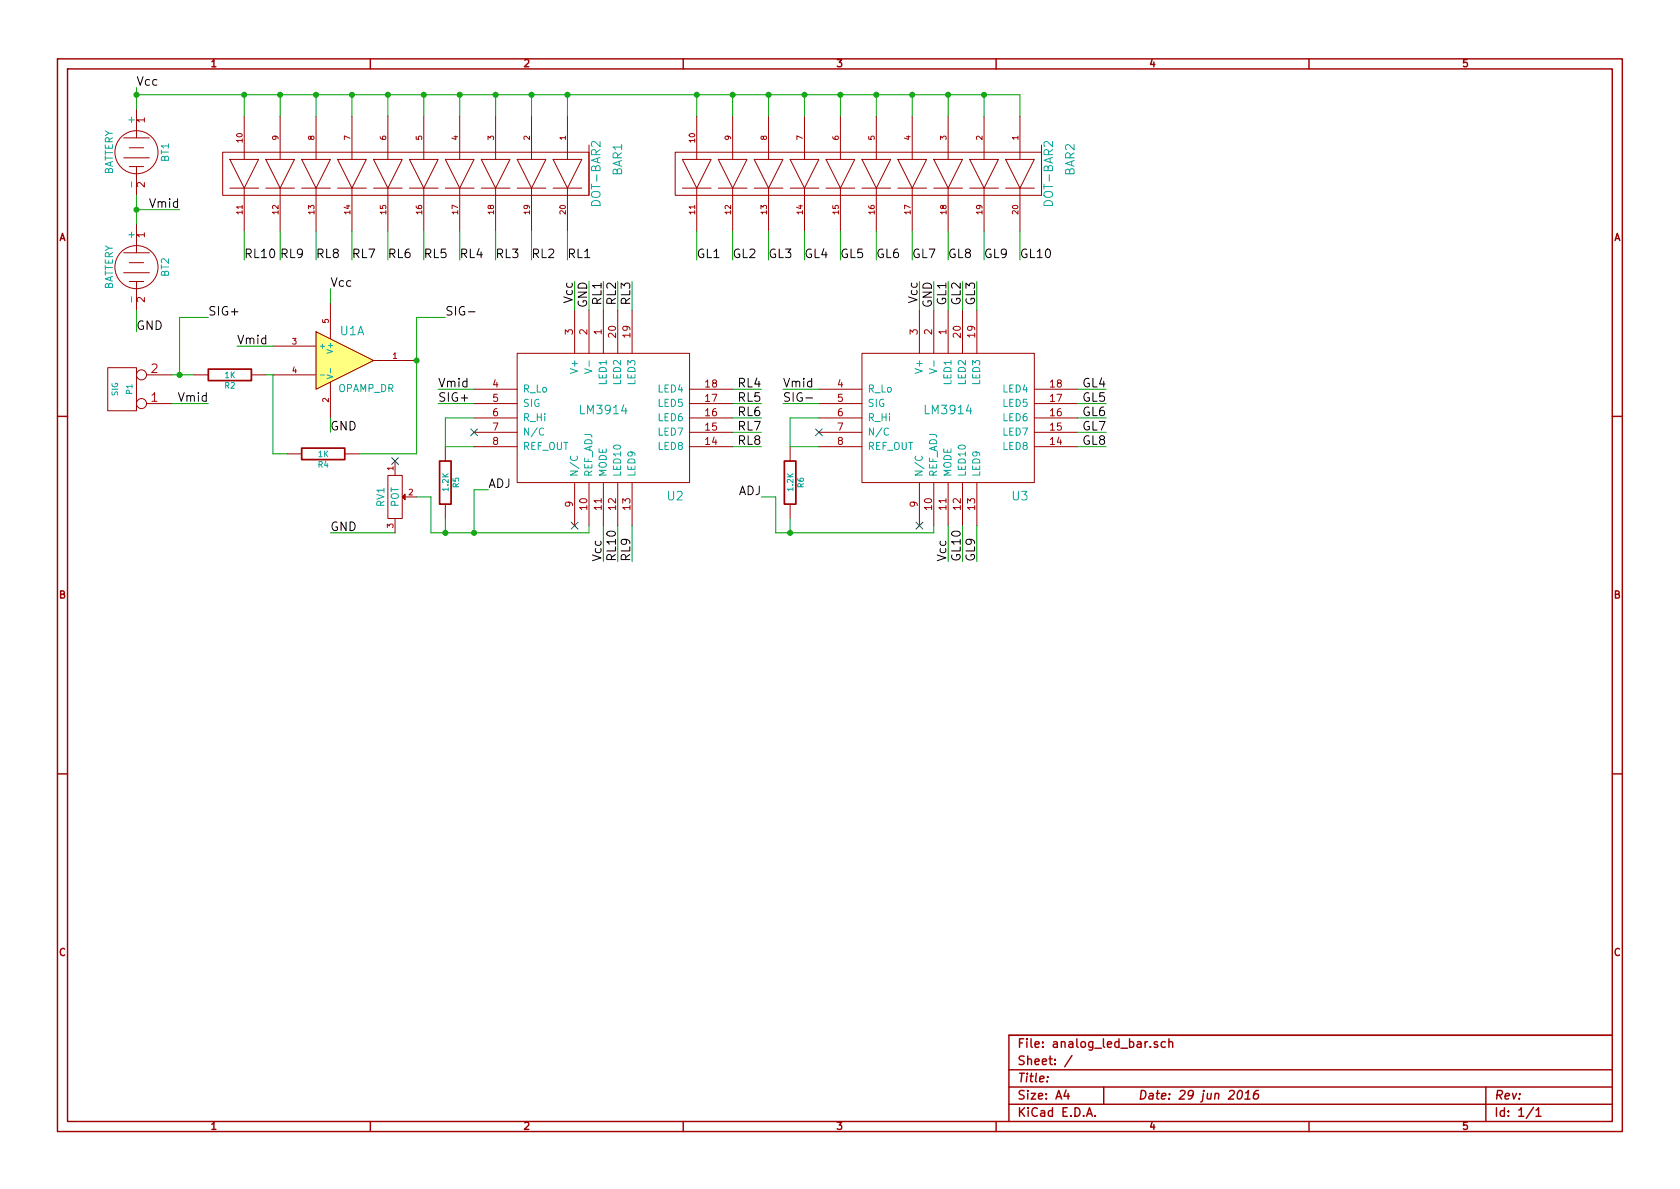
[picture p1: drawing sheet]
<svg xmlns="http://www.w3.org/2000/svg" width="297mm" height="210mm" viewBox="0 0 297 210" stroke-linecap="round" stroke-linejoin="round" font-family="sans-serif">
<g fill="none" stroke="#a00000" stroke-width=".25">
<path d="M10.2 10.4h276.6v189.7h-276.6zM11.9 12.2h273.2v186.1h-273.2zM65.5 10.4v1.8M120.8 10.4v1.8M176.1 10.4v1.8M231.4 10.4v1.8M10.2 73.6h1.7M285.1 73.6h1.7M10.2 136.8h1.7M285.1 136.8h1.7M65.5 198.3v1.8M120.8 198.3v1.8"/>
<path d="M176.1 198.3v1.8M178.4 189.2h106.7M178.4 195.3h106.7M178.4 192.2h106.7M185.2 190.4v.1M188.5 192.8l-.4 1h1M188.8 193.3v1.1M189.5 186.7l-1.3 1.9M192.1 197.4l.5-1.5 .5 1.5M192.3 197h.7M193.6 197.3v.1M195.1 192.2v3.1"/>
<path d="M204.6 184.3l-.3-.1-.2 .2v.2l.5 .2v.3h-.5M206 184.3a.48 .48 0 0 0-.6 0v.8l.2 .1 .4-.1M206.7 184.3h.1a.36 .36 0 0 1 .5 .1v.8M206.7 183.7v1.5M219 193l.4-.2a.88 .88 0 0 1-.4 1.6l-.2-.3a1.19 1.19 0 0 1 .2-1.1zM220.1 194.4h.9M220.2 193.3l.6-.5-.2 1.6M222.5 192.8a.72 .72 0 0 0-.8 .7l-.1 .6 .3 .3 .5-.2 .1-.6a.49 .49 0 0 0-.9 .1M231.4 198.3v1.8M262.7 192.2v6.1M271.1 195.8l-1.3 2M271.6 196.3l.4-.4v1.5"/>
<path d="M271.6 197.4h.9M285.1 183.1h-106.7v15.2"/>
</g>
<g fill="none" stroke="#a00000" stroke-width=".18">
<path d="M24.1 19.3v5.1M21.9 24.4h4.5M21.9 27.9h4.5M22.9 26.1h2.5M22.9 29.5h2.5M24.1 29.5v5M24.1 39.6v5.1M39.4 26.9h64.7v7.6h-64.7zM40.6 33.3h5.1M40.6 28.2h5.1l-2.5 5.1zM43.2 20.6v7.6M43.2 33.3v7.6"/>
<path d="M47 33.3h5.1M47 28.2h5.1l-2.6 5.1zM49.5 20.6v7.6M49.5 33.3v7.6M53.3 33.3h5.1M53.3 28.2h5.1l-2.5 5.1zM55.9 20.6v7.6M55.9 33.3v7.6M59.7 33.3h5.1M59.7 28.2h5.1l-2.6 5.1zM62.2 20.6v7.6M62.2 33.3v7.6"/>
<path d="M66 33.3h5.1M66 28.2h5.1l-2.5 5.1zM68.6 20.6v7.6M68.6 33.3v7.6M72.4 33.3h5.1M72.4 28.2h5.1l-2.6 5.1zM74.9 20.6v7.6M74.9 33.3v7.6M78.7 33.3h5.1M78.7 28.2h5.1l-2.5 5.1zM81.3 20.6v7.6M81.3 33.3v7.6"/>
<path d="M85.1 33.3h5.1M85.1 28.2h5.1l-2.6 5.1zM87.6 20.6v7.6M87.6 33.3v7.6M91.4 33.3h5.1M91.4 28.2h5.1l-2.5 5.1zM94 20.6v7.6M94 33.3v7.6M97.8 33.3h5.1M97.8 28.2h5.1l-2.6 5.1zM100.3 20.6v7.6M100.3 33.3v7.6"/>
<path d="M104.1 25.6v8.9zM119.4 26.9h64.7v7.6h-64.7zM120.6 33.3h5.1M120.6 28.2h5.1l-2.5 5.1zM123.2 20.6v7.6M123.2 33.3v7.6M127 33.3h5.1M127 28.2h5.1l-2.6 5.1zM129.5 20.6v7.6M129.5 33.3v7.6M133.3 33.3h5.1M133.3 28.2h5.1l-2.5 5.1z"/>
<path d="M135.9 20.6v7.6M135.9 33.3v7.6M139.7 33.3h5.1M139.7 28.2h5.1l-2.6 5.1zM142.2 20.6v7.6M142.2 33.3v7.6M146 33.3h5.1M146 28.2h5.1l-2.5 5.1zM148.6 20.6v7.6M148.6 33.3v7.6M152.4 33.3h5.1M152.4 28.2h5.1l-2.6 5.1z"/>
<path d="M154.9 20.6v7.6M154.9 33.3v7.6M158.7 33.3h5.1M158.7 28.2h5.1l-2.5 5.1zM161.3 20.6v7.6M161.3 33.3v7.6M165.1 33.3h5.1M165.1 28.2h5.1l-2.6 5.1zM167.6 20.6v7.6M167.6 33.3v7.6M171.4 33.3h5.1M171.4 28.2h5.1l-2.5 5.1z"/>
<path d="M174 20.6v7.6M174 33.3v7.6M177.8 33.3h5.1M177.8 28.2h5.1l-2.6 5.1zM180.3 20.6v7.6M180.3 33.3v7.6M184.1 25.6v8.9zM21.9 44.7h4.5M21.9 48.2h4.5M22.9 46.5h2.5M22.9 49.8h2.5M24.1 49.8v5.1"/>
<path d="M55.9 58.7l10.1 5-10.1 5.1zM58.4 53.6v6.3M101.6 54.9v7.6M104.1 54.9v7.6M106.7 54.9v7.6M109.2 54.9v7.6M111.8 54.9v7.6M162.6 54.9v7.6M165.1 54.9v7.6M167.6 54.9v7.6M170.2 54.9v7.6M172.7 54.9v7.6"/>
<path d="M19 65h5.1v7.6h-5.1zM25.9 71.4h4.6M25.9 66.3h4.6M34.3 66.3h2.5M44.4 66.3h2.6M48.3 61.2h7.6M48.3 66.3h7.6M58.4 67.6v6.3M66 63.7h7.7M78.7 79v2.5M83.8 68.8h7.6M83.8 71.4h7.6"/>
<path d="M83.8 73.9h7.6M83.8 76.4h7.6M83.8 79h7.6M91.4 62.5h30.5v22.8h-30.5zM121.9 68.8h7.6M121.9 71.4h7.6M121.9 73.9h7.6M121.9 76.4h7.6M121.9 79h7.6M139.7 79v2.5M144.8 68.8h7.6M144.8 71.4h7.6"/>
<path d="M144.8 73.9h7.6M144.8 76.4h7.6M144.8 79h7.6M152.4 62.5h30.5v22.8h-30.5zM182.9 68.8h7.6M182.9 71.4h7.6M182.9 73.9h7.6M182.9 76.4h7.6M182.9 79h7.6M50.8 80.3h2.5M61 80.3h2.5M68.6 84.1h2.5v7.6h-2.5z"/>
<path d="M69.8 81.5v2.6M69.8 91.7v2.5M71.6 87.9h2.1M78.7 89.1v2.6M101.6 85.3v7.7M104.1 85.3v7.7M106.7 85.3v7.7M109.2 85.3v7.7M111.8 85.3v7.7M139.7 89.1v2.6M162.6 85.3v7.7M165.1 85.3v7.7"/>
<path d="M167.6 85.3v7.7M170.2 85.3v7.7M172.7 85.3v7.7"/>
<circle cx="24.1" cy="26.9" r="3.8"/>
<circle cx="24.1" cy="47.2" r="3.8"/>
<circle cx="25" cy="66.3" r=".89"/>
<circle cx="25" cy="71.4" r=".89"/>
</g>
<path d="M56.6 66.3h.8M57.8 66.3l1 .3-1 .3M58.4 65.2v.7M96.1 75.8a.5 .5 0 0 0-.6 0 .5 .5 0 0 0-.1 .6 .45 .45 0 0 0 .2 .5 .45 .45 0 0 0 .5-.1M103.4 65.2l1.2 .4-1.2 .4M104.2 63.8v1M157.1 75.8a.5 .5 0 0 0-.6 0 .5 .5 0 0 0-.2 .6 .45 .45 0 0 0 .2 .5 .45 .45 0 0 0 .6-.1M164.3 65.2l1.3 .4-1.3 .4M165.1 63.8v1M101 80.7a.5 .5 0 0 0 0 .6 .5 .5 0 0 0 .6 .1 .45 .45 0 0 0 .5-.2 .45 .45 0 0 0-.1-.5M161.9 80.7a.5 .5 0 0 0 0 .6 .5 .5 0 0 0 .6 .1 .45 .45 0 0 0 .5-.2 .45 .45 0 0 0-.1-.5" fill="none" stroke="#00a0a0" stroke-width=".18"/>
<path d="M55.9 58.7l10.1 5-10.1 5.1z" fill="#ffff80" stroke="#ffff80" stroke-width=".25"/>
<path d="M36.8 65.3h7.6v2h-7.6zM53.3 79.2h7.7v2.1h-7.7zM77.7 81.5h2.1v7.6h-2.1zM138.7 81.5h2v7.6h-2z" fill="none" stroke="#a00000" stroke-width=".3"/>
<path d="M82.8 55.1h1.2M142.5 70.4h1.2" fill="none" stroke="#000" stroke-width=".18"/>
<g fill="none" stroke="#00a000" stroke-width=".18">
<path d="M24.1 15.5v3.8M24.1 16.8h156.2v3.8M43.2 16.8v3.8M49.5 16.8v3.8M55.9 16.8v3.8M62.2 16.8v3.8M68.6 16.8v3.8M74.9 16.8v3.8M81.3 16.8v3.8M87.6 16.8v3.8M94 16.8v3.8M100.3 16.8v3.8"/>
<path d="M123.2 16.8v3.8M129.5 16.8v3.8M135.9 16.8v3.8M142.2 16.8v3.8M148.6 16.8v3.8M154.9 16.8v3.8M161.3 16.8v3.8M167.6 16.8v3.8M174 16.8v3.8M24.1 34.5v5.1M24.1 37.1h7.6M24.1 54.9v3.8"/>
<path d="M36.8 56.1h-5.1v10.2M43.2 40.9v5.1M49.5 40.9v5.1M55.9 40.9v5.1M58.4 51v2.6M62.2 40.9v5.1M68.6 40.9v5.1M74.9 40.9v5.1M78.7 56.1h-5v24.2h-10.2M81.3 40.9v5.1M87.6 40.9v5.1M94 40.9v5.1"/>
<path d="M100.3 40.9v5.1M101.6 49.8v5.1M104.1 49.8v5.1M106.7 49.8v5.1M109.2 49.8v5.1M111.8 49.8v5.1M123.2 40.9v5.1M129.5 40.9v5.1M135.9 40.9v5.1M142.2 40.9v5.1M148.6 40.9v5.1M154.9 40.9v5.1"/>
<path d="M161.3 40.9v5.1M162.6 49.8v5.1M165.1 49.8v5.1M167.6 40.9v5.1M167.6 49.8v5.1M170.2 49.8v5.1M172.7 49.8v5.1M174 40.9v5.1M180.3 40.9v5.1M30.5 71.4h6.3M30.5 66.3h3.8M41.9 61.2h6.4"/>
<path d="M47 66.3h1.3v14h2.5M77.5 71.4h6.3M77.5 68.8h6.3M83.8 73.9h-5.1v5.1h5.1M129.5 71.4h5.1M129.5 79h5.1M129.5 68.8h5.1M129.5 73.9h5.1M129.5 76.4h5.1M138.4 71.4h6.4M138.4 68.8h6.4M144.8 73.9h-5.1v5.1h5.1"/>
<path d="M190.5 71.4h5.1M190.5 79h5.1M190.5 68.8h5.1M190.5 73.9h5.1M190.5 76.4h5.1M58.4 94.2h11.4M73.7 87.9h2.5v6.3h27.9v-1.2M78.7 91.7v2.5M86.4 86.6h-2.6v7.6M106.7 93v6.3M109.2 93v6.3M111.8 93v6.3"/>
<path d="M134.6 87.9h2.6v6.3h27.9v-1.2M139.7 91.7v2.5M167.6 93v6.3M170.2 93v6.3M172.7 93v6.3"/>
</g>
<g fill="#00a000" stroke="#00a000" stroke-width=".25">
<circle cx="24.1" cy="37.1" r=".41"/>
<circle cx="24.1" cy="16.8" r=".41"/>
<circle cx="174" cy="16.8" r=".41"/>
<circle cx="167.6" cy="16.8" r=".41"/>
<circle cx="161.3" cy="16.8" r=".41"/>
<circle cx="154.9" cy="16.8" r=".41"/>
<circle cx="148.6" cy="16.8" r=".41"/>
<circle cx="142.2" cy="16.8" r=".41"/>
<circle cx="135.9" cy="16.8" r=".41"/>
<circle cx="129.5" cy="16.8" r=".41"/>
<circle cx="123.2" cy="16.8" r=".41"/>
<circle cx="100.3" cy="16.8" r=".41"/>
<circle cx="94" cy="16.8" r=".41"/>
<circle cx="87.6" cy="16.8" r=".41"/>
<circle cx="81.3" cy="16.8" r=".41"/>
<circle cx="74.9" cy="16.8" r=".41"/>
<circle cx="68.6" cy="16.8" r=".41"/>
<circle cx="62.2" cy="16.8" r=".41"/>
<circle cx="55.9" cy="16.8" r=".41"/>
<circle cx="49.5" cy="16.8" r=".41"/>
<circle cx="43.2" cy="16.8" r=".41"/>
<circle cx="31.7" cy="66.3" r=".41"/>
<circle cx="73.7" cy="63.7" r=".41"/>
<circle cx="78.7" cy="94.2" r=".41"/>
<circle cx="139.7" cy="94.2" r=".41"/>
<circle cx="83.8" cy="94.2" r=".41"/>
</g>
<path d="M71.1 87.9l.5-.5v1z" fill="#a00000" stroke="#a00000" stroke-width=".18"/>
<path d="M83.2 75.8l1.2 1.3M84.4 75.8l-1.2 1.3M144.2 75.8l1.2 1.3M145.4 75.8l-1.2 1.3M69.2 80.9l1.3 1.2M70.5 80.9l-1.3 1.2M101 92.3l1.2 1.3M102.2 92.3l-1.2 1.3M162 92.3l1.2 1.3M163.2 92.3l-1.2 1.3" fill="none" stroke="#0000c0" stroke-width=".18"/>
<g font-size="2.1">
<text x="24.1" y="15.2">Vcc</text>
<text x="26.6" y="36.8">Vmid</text>
<text x="43.2" y="45.7">RL10 RL9</text>
<text x="55.9" y="45.7">RL8</text>
<text x="62.2" y="45.7">RL7</text>
<text x="68.6" y="45.7">RL6</text>
<text x="74.9" y="45.7">RL5</text>
<text x="81.3" y="45.7">RL4</text>
<text x="87.6" y="45.7">RL3</text>
<text x="94" y="45.7">RL2</text>
<text x="100.3" y="45.7">RL1</text>
<text x="123.2" y="45.7">GL1</text>
<text x="129.5" y="45.7">GL2</text>
<text x="135.9" y="45.7">GL3</text>
<text x="142.2" y="45.7">GL4</text>
<text x="148.6" y="45.7">GL5</text>
<text x="154.9" y="45.7">GL6</text>
<text x="161.3" y="45.7">GL7</text>
<text x="167.6" y="45.7">GL8</text>
<text x="174" y="45.7">GL9</text>
<text x="180.3" y="45.7">GL10</text>
<text x="58.4" y="50.8">Vcc</text>
<text x="101.3" y="53.6" transform="rotate(-90 101.3 53.6)">Vcc</text>
<text x="106.4" y="53.8" transform="rotate(-90 106.4 53.8)">RL1</text>
<text x="109" y="53.8" transform="rotate(-90 109 53.8)">RL2</text>
<text x="111.5" y="53.8" transform="rotate(-90 111.5 53.8)">RL3</text>
<text x="162.3" y="53.6" transform="rotate(-90 162.3 53.6)">Vcc</text>
<text x="167.4" y="53.9" transform="rotate(-90 167.4 53.9)">GL1</text>
<text x="169.9" y="53.9" transform="rotate(-90 169.9 53.9)">GL2</text>
<text x="172.5" y="53.9" transform="rotate(-90 172.5 53.9)">GL3</text>
<text x="24.1" y="58.4">GND</text>
<text x="36.8" y="55.9">SIG+</text>
<text x="78.7" y="55.9">SIG-</text>
<text x="103.9" y="54.5" transform="rotate(-90 103.9 54.5)">GND</text>
<text x="164.8" y="54.5" transform="rotate(-90 164.8 54.5)">GND</text>
<text x="41.9" y="61">Vmid</text>
<text x="31.6" y="71.1">Vmid</text>
<text x="77.5" y="68.6">Vmid</text>
<text x="77.5" y="71.1">SIG+</text>
<text x="130.6" y="68.6">RL4</text>
<text x="130.6" y="71.1">RL5</text>
<text x="138.4" y="68.6">Vmid</text>
<text x="138.4" y="71.1">SIG-</text>
<text x="191.4" y="68.6">GL4</text>
<text x="191.4" y="71.1">GL5</text>
<text x="130.6" y="73.7">RL6</text>
<text x="130.6" y="76.2">RL7</text>
<text x="191.4" y="73.7">GL6</text>
<text x="191.4" y="76.2">GL7</text>
<text x="130.6" y="78.7">RL8</text>
<text x="191.4" y="78.7">GL8</text>
<text x="86.4" y="86.4">ADJ</text>
<text x="130.4" y="87.6">ADJ</text>
<text x="58.4" y="94">GND</text>
<text x="106.4" y="99.3" transform="rotate(-90 106.4 99.3)">Vcc</text>
<text x="109" y="99.3" transform="rotate(-90 109 99.3)">RL10</text>
<text x="111.5" y="99.3" transform="rotate(-90 111.5 99.3)">RL9</text>
<text x="167.4" y="99.3" transform="rotate(-90 167.4 99.3)">Vcc</text>
<text x="169.9" y="99.3" transform="rotate(-90 169.9 99.3)">GL10</text>
<text x="172.5" y="99.3" transform="rotate(-90 172.5 99.3)">GL9</text>
</g>
<g font-size="2.1" fill="#00a0a0">
<text x="110.1" y="31.1" transform="rotate(-90 110.1 31.1)">BAR1</text>
<text x="190.1" y="31.1" transform="rotate(-90 190.1 31.1)">BAR2</text>
<text x="106.2" y="36.2" transform="rotate(-90 106.2 36.2)">DOT-BAR2</text>
<text x="186.3" y="36.2" transform="rotate(-90 186.3 36.2)">DOT-BAR2</text>
<text x="60.1" y="59.4">U1A</text>
<text x="102.8" y="73.3">LM3914</text>
<text x="163.8" y="73.3">LM3914</text>
<text x="118" y="88.6">U2</text>
<text x="179" y="88.6">U3</text>
</g>
<g font-size="2.1" fill="#a00000">
<text x="26.7" y="71.1">1</text>
<text x="26.7" y="66">2</text>
<text x="179.9" y="185.4">File: analog_led_bar.sch</text>
<text x="179.9" y="191.5">Title:</text>
<text x="179.9" y="188.4">Sheet: /</text>
<text x="179.9" y="197.6">KiCad E.D.A.</text>
<text x="179.9" y="194.5">Size: A4</text>
<text x="201.2" y="194.5">Date: 29 jun 2016</text>
<text x="264.2" y="194.5">Rev:</text>
<text x="264.2" y="197.6">Id: 1/1</text>
</g>
<text font-size="2.1" fill="#00a000" x="58.4" y="76.2">GND</text>
<g font-size="1.8" fill="#a00000">
<text x="37.3" y="11.9">1</text>
<text x="92.7" y="11.9">2</text>
<text x="148" y="11.9">3</text>
<text x="203.3" y="11.9">4</text>
<text x="258.6" y="11.9">5</text>
<text x="25.7" y="21.7" transform="rotate(-90 25.7 21.7)">1</text>
<text x="25.7" y="33.1" transform="rotate(-90 25.7 33.1)">2</text>
<text x="10.4" y="42.7">A</text>
<text x="25.7" y="42" transform="rotate(-90 25.7 42)">1</text>
<text x="285.3" y="42.7">A</text>
<text x="25.7" y="53.4" transform="rotate(-90 25.7 53.4)">2</text>
<text x="101.3" y="59.2" transform="rotate(-90 101.3 59.2)">3</text>
<text x="103.9" y="59.2" transform="rotate(-90 103.9 59.2)">2</text>
<text x="106.4" y="59.2" transform="rotate(-90 106.4 59.2)">1</text>
<text x="109" y="59.6" transform="rotate(-90 109 59.6)">20</text>
<text x="111.5" y="59.6" transform="rotate(-90 111.5 59.6)">19</text>
<text x="162.3" y="59.2" transform="rotate(-90 162.3 59.2)">3</text>
<text x="164.8" y="59.2" transform="rotate(-90 164.8 59.2)">2</text>
<text x="167.4" y="59.2" transform="rotate(-90 167.4 59.2)">1</text>
<text x="169.9" y="59.6" transform="rotate(-90 169.9 59.6)">20</text>
<text x="172.5" y="59.6" transform="rotate(-90 172.5 59.6)">19</text>
<text x="87.1" y="68.6">4</text>
<text x="87.1" y="71.1">5</text>
<text x="124.8" y="71.1">17</text>
<text x="124.8" y="68.6">18</text>
<text x="148.1" y="68.6">4</text>
<text x="148.1" y="71.1">5</text>
<text x="185.7" y="71.1">17</text>
<text x="185.7" y="68.6">18</text>
<text x="87.1" y="73.7">6</text>
<text x="87.1" y="76.2">7</text>
<text x="124.8" y="76.2">15</text>
<text x="124.8" y="73.7">16</text>
<text x="148.1" y="73.7">6</text>
<text x="148.1" y="76.2">7</text>
<text x="185.7" y="76.2">15</text>
<text x="185.7" y="73.7">16</text>
<text x="87.1" y="78.7">8</text>
<text x="124.8" y="78.7">14</text>
<text x="148.1" y="78.7">8</text>
<text x="185.7" y="78.7">14</text>
<text x="101.3" y="89.6" transform="rotate(-90 101.3 89.6)">9</text>
<text x="162.3" y="89.6" transform="rotate(-90 162.3 89.6)">9</text>
<text x="103.9" y="90.1" transform="rotate(-90 103.9 90.1)">10</text>
<text x="106.4" y="90.1" transform="rotate(-90 106.4 90.1)">11</text>
<text x="109" y="90.1" transform="rotate(-90 109 90.1)">12</text>
<text x="111.5" y="90.1" transform="rotate(-90 111.5 90.1)">13</text>
<text x="164.8" y="90.1" transform="rotate(-90 164.8 90.1)">10</text>
<text x="167.4" y="90.1" transform="rotate(-90 167.4 90.1)">11</text>
<text x="169.9" y="90.1" transform="rotate(-90 169.9 90.1)">12</text>
<text x="172.5" y="90.1" transform="rotate(-90 172.5 90.1)">13</text>
<text x="10.4" y="105.9">B</text>
<text x="285.3" y="105.9">B</text>
<text x="10.4" y="169.1">C</text>
<text x="285.3" y="169.1">C</text>
<text x="37.3" y="199.8">1</text>
<text x="92.7" y="199.8">2</text>
<text x="148" y="199.8">3</text>
<text x="203.3" y="199.8">4</text>
<text x="258.6" y="199.8">5</text>
</g>
<g font-size="1.8" fill="#00a0a0">
<text x="23.9" y="21.7" transform="rotate(-90 23.9 21.7)">+</text>
<text x="29.9" y="28.6" transform="rotate(-90 29.9 28.6)">BT1</text>
<text x="20" y="31.1" transform="rotate(-90 20 31.1)">BATTERY</text>
<text x="23.9" y="32.9" transform="rotate(-90 23.9 32.9)">-</text>
<text x="23.9" y="42" transform="rotate(-90 23.9 42)">+</text>
<text x="20" y="51.4" transform="rotate(-90 20 51.4)">BATTERY</text>
<text x="23.9" y="53.2" transform="rotate(-90 23.9 53.2)">-</text>
<text x="29.9" y="48.9" transform="rotate(-90 29.9 48.9)">BT2</text>
<text x="102.2" y="65.7" transform="rotate(-90 102.2 65.7)">V+</text>
<text x="163.2" y="65.7" transform="rotate(-90 163.2 65.7)">V+</text>
<text x="59.8" y="69.4">OPAMP_DR</text>
<text x="92.5" y="69.5">R_Lo</text>
<text x="107.3" y="68" transform="rotate(-90 107.3 68)">LED1</text>
<text x="109.9" y="68" transform="rotate(-90 109.9 68)">LED2</text>
<text x="112.4" y="68" transform="rotate(-90 112.4 68)">LED3</text>
<text x="116.4" y="69.5">LED4</text>
<text x="153.4" y="69.5">R_Lo</text>
<text x="168.3" y="68" transform="rotate(-90 168.3 68)">LED1</text>
<text x="170.8" y="68" transform="rotate(-90 170.8 68)">LED2</text>
<text x="173.4" y="68" transform="rotate(-90 173.4 68)">LED3</text>
<text x="177.3" y="69.5">LED4</text>
<text x="92.5" y="72">SIG</text>
<text x="92.5" y="74.5">R_Hi</text>
<text x="92.5" y="77.1">N/C</text>
<text x="116.4" y="77.1">LED7</text>
<text x="116.4" y="74.5">LED6</text>
<text x="116.4" y="72">LED5</text>
<text x="153.4" y="72">SIG</text>
<text x="153.4" y="74.5">R_Hi</text>
<text x="153.4" y="77.1">N/C</text>
<text x="177.3" y="77.1">LED7</text>
<text x="177.3" y="74.5">LED6</text>
<text x="177.3" y="72">LED5</text>
<text x="92.5" y="79.6">REF_OUT</text>
<text x="116.4" y="79.6">LED8</text>
<text x="153.4" y="79.6">REF_OUT</text>
<text x="177.3" y="79.6">LED8</text>
<text x="68" y="89.6" transform="rotate(-90 68 89.6)">RV1</text>
<text x="70.6" y="89.7" transform="rotate(-90 70.6 89.7)">POT</text>
<text x="102.2" y="84.3" transform="rotate(-90 102.2 84.3)">N/C</text>
<text x="104.8" y="84.3" transform="rotate(-90 104.8 84.3)">REF_ADJ</text>
<text x="107.3" y="84.3" transform="rotate(-90 107.3 84.3)">MODE</text>
<text x="109.9" y="84.3" transform="rotate(-90 109.9 84.3)">LED10</text>
<text x="112.4" y="84.3" transform="rotate(-90 112.4 84.3)">LED9</text>
<text x="163.2" y="84.3" transform="rotate(-90 163.2 84.3)">N/C</text>
<text x="165.7" y="84.3" transform="rotate(-90 165.7 84.3)">REF_ADJ</text>
<text x="168.3" y="84.3" transform="rotate(-90 168.3 84.3)">MODE</text>
<text x="170.8" y="84.3" transform="rotate(-90 170.8 84.3)">LED10</text>
<text x="173.4" y="84.3" transform="rotate(-90 173.4 84.3)">LED9</text>
</g>
<g font-size="1.4" fill="#a00000">
<text x="42.9" y="25.1" transform="rotate(-90 42.9 25.1)">10</text>
<text x="49.3" y="24.8" transform="rotate(-90 49.3 24.8)">9</text>
<text x="55.6" y="24.8" transform="rotate(-90 55.6 24.8)">8</text>
<text x="62" y="24.8" transform="rotate(-90 62 24.8)">7</text>
<text x="68.3" y="24.8" transform="rotate(-90 68.3 24.8)">6</text>
<text x="74.7" y="24.8" transform="rotate(-90 74.7 24.8)">5</text>
<text x="81" y="24.8" transform="rotate(-90 81 24.8)">4</text>
<text x="87.4" y="24.8" transform="rotate(-90 87.4 24.8)">3</text>
<text x="93.7" y="24.8" transform="rotate(-90 93.7 24.8)">2</text>
<text x="100.1" y="24.8" transform="rotate(-90 100.1 24.8)">1</text>
<text x="122.9" y="25.1" transform="rotate(-90 122.9 25.1)">10</text>
<text x="129.3" y="24.8" transform="rotate(-90 129.3 24.8)">9</text>
<text x="135.6" y="24.8" transform="rotate(-90 135.6 24.8)">8</text>
<text x="142" y="24.8" transform="rotate(-90 142 24.8)">7</text>
<text x="148.3" y="24.8" transform="rotate(-90 148.3 24.8)">6</text>
<text x="154.7" y="24.8" transform="rotate(-90 154.7 24.8)">5</text>
<text x="161" y="24.8" transform="rotate(-90 161 24.8)">4</text>
<text x="167.4" y="24.8" transform="rotate(-90 167.4 24.8)">3</text>
<text x="173.7" y="24.8" transform="rotate(-90 173.7 24.8)">2</text>
<text x="180.1" y="24.8" transform="rotate(-90 180.1 24.8)">1</text>
<text x="42.9" y="37.8" transform="rotate(-90 42.9 37.8)">11</text>
<text x="49.3" y="37.8" transform="rotate(-90 49.3 37.8)">12</text>
<text x="55.6" y="37.8" transform="rotate(-90 55.6 37.8)">13</text>
<text x="62" y="37.8" transform="rotate(-90 62 37.8)">14</text>
<text x="68.3" y="37.8" transform="rotate(-90 68.3 37.8)">15</text>
<text x="74.7" y="37.8" transform="rotate(-90 74.7 37.8)">16</text>
<text x="81" y="37.8" transform="rotate(-90 81 37.8)">17</text>
<text x="87.4" y="37.8" transform="rotate(-90 87.4 37.8)">18</text>
<text x="93.7" y="37.8" transform="rotate(-90 93.7 37.8)">19</text>
<text x="100.1" y="37.8" transform="rotate(-90 100.1 37.8)">20</text>
<text x="122.9" y="37.8" transform="rotate(-90 122.9 37.8)">11</text>
<text x="129.3" y="37.8" transform="rotate(-90 129.3 37.8)">12</text>
<text x="135.6" y="37.8" transform="rotate(-90 135.6 37.8)">13</text>
<text x="142" y="37.8" transform="rotate(-90 142 37.8)">14</text>
<text x="148.3" y="37.8" transform="rotate(-90 148.3 37.8)">15</text>
<text x="154.7" y="37.8" transform="rotate(-90 154.7 37.8)">16</text>
<text x="161" y="37.8" transform="rotate(-90 161 37.8)">17</text>
<text x="167.4" y="37.8" transform="rotate(-90 167.4 37.8)">18</text>
<text x="173.7" y="37.8" transform="rotate(-90 173.7 37.8)">19</text>
<text x="180.1" y="37.8" transform="rotate(-90 180.1 37.8)">20</text>
<text x="58.2" y="57.1" transform="rotate(-90 58.2 57.1)">5</text>
<text x="51.7" y="61">3</text>
<text x="69.5" y="63.5">1</text>
<text x="51.7" y="66">4</text>
<text x="58.2" y="71.1" transform="rotate(-90 58.2 71.1)">2</text>
<text x="69.6" y="83.2" transform="rotate(-90 69.6 83.2)">1</text>
<text x="72.3" y="87.6">2</text>
<text x="69.6" y="93.3" transform="rotate(-90 69.6 93.3)">3</text>
</g>
<g font-size="1.4" fill="#00a0a0">
<text x="56.4" y="61.7">+</text>
<text x="58.9" y="62.2" transform="rotate(-90 58.9 62.2)">V+</text>
<text x="20.9" y="70" transform="rotate(-90 20.9 70)">SIG</text>
<text x="23.4" y="69.7" transform="rotate(-90 23.4 69.7)">P1</text>
<text x="39.8" y="68.8">R2</text>
<text x="39.8" y="66.9">1K</text>
<text x="56.3" y="82.7">R4</text>
<text x="56.3" y="80.9">1K</text>
<text x="79.3" y="86.8" transform="rotate(-90 79.3 86.8)">1.2K</text>
<text x="81.2" y="86.2" transform="rotate(-90 81.2 86.2)">R5</text>
<text x="140.3" y="86.8" transform="rotate(-90 140.3 86.8)">1.2K</text>
<text x="142.2" y="86.2" transform="rotate(-90 142.2 86.2)">R6</text>
</g>
</svg>
